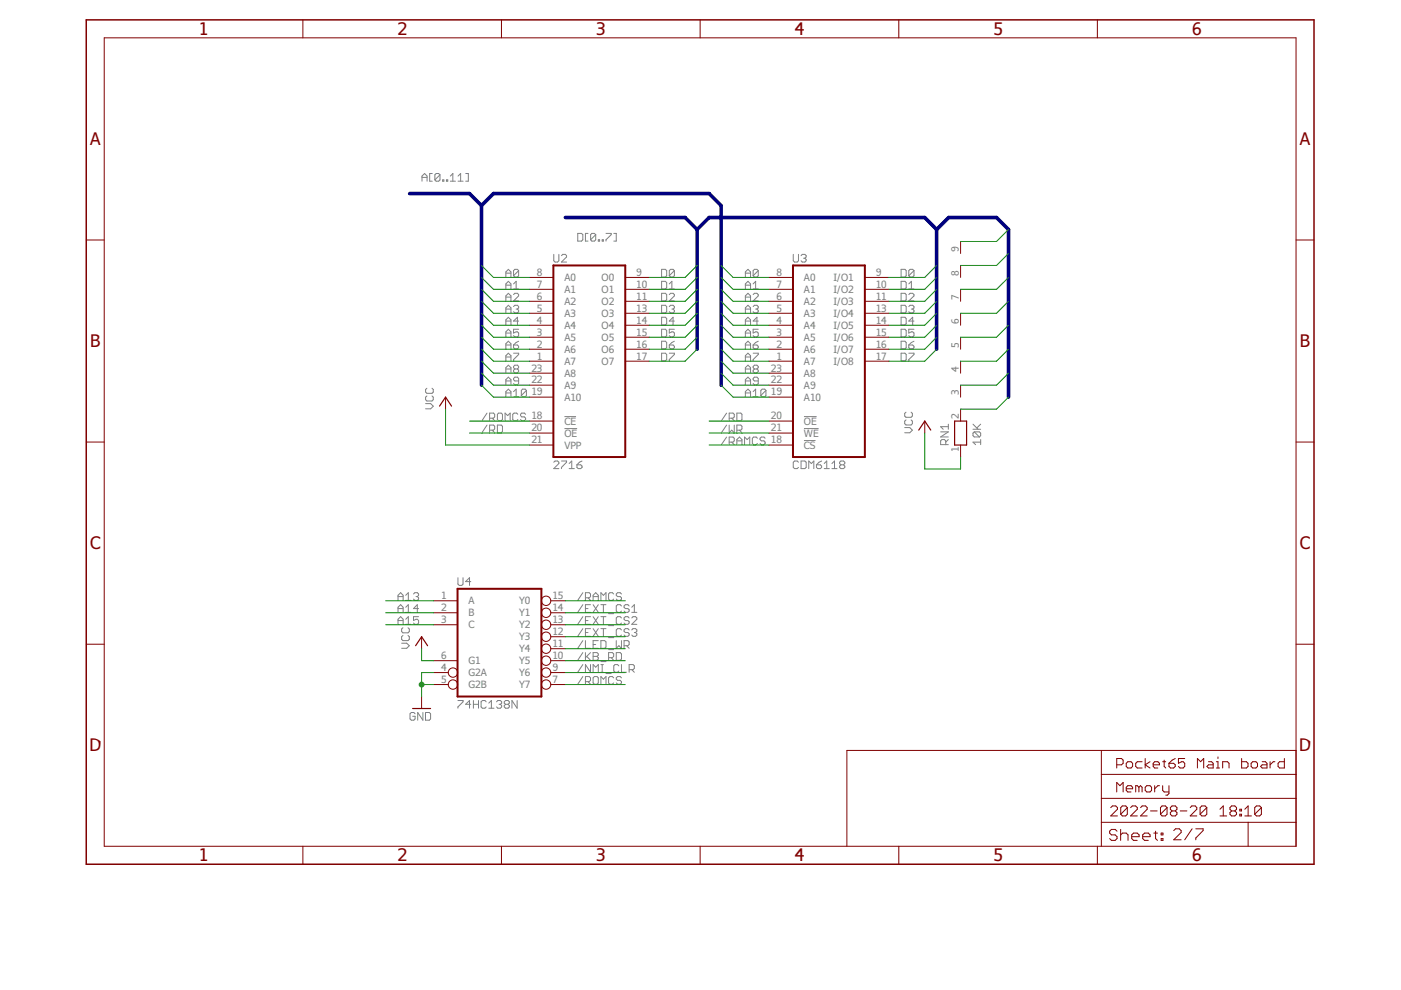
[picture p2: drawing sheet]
<svg xmlns="http://www.w3.org/2000/svg" width="297mm" height="210mm" viewBox="0 0 297 210" stroke-linecap="round" stroke-linejoin="round" font-family="sans-serif">
<g fill="none" stroke="#808080" stroke-width=".21">
<path d="M89.5 38.4v-1.1l.5-.5 .6 .5v1.1M89.5 37.6h1.1M91.7 36.8h-.6v1.6h.6M93.3 37.1v1l-.3 .3h-.5l-.3-.3M93.3 37.1l-.3-.3h-.5l-.3 .3v1M93.3 37.1l-1.1 1M93.8 38.1h.3v.3h-.3zM94.7 38.1h.2v.3h-.2zM95.5 38.4h1.1M95.5 37.3l.5-.5v1.6M97.1 38.4h1.1M97.1 37.3l.6-.5v1.6"/>
<path d="M98.7 36.8h.6v1.6h-.6M107.3 58.7v-1l.5-.6 .5 .6v1M107.3 57.9h1M110 57.4l-.3-.3h-.5l-.3 .3v1.1M110 57.4v1.1l-.3 .2h-.5l-.3-.2M110 57.4l-1.1 1.1M117.4 53.9v1.4l.3 .3h.5l.3-.3v-1.4M119 54.2l.3-.3h.6l.2 .3v.3l-1.1 1.1h1.1M122.5 49.5h.8l.3 .3v1l-.3 .3h-.8zM124.7 49.5h-.6v1.6h.6M126.3 49.8v1l-.3 .3h-.5l-.3-.3M126.3 49.8l-.3-.3h-.5l-.3 .3v1"/>
<path d="M126.3 49.8l-1.1 1M126.9 50.8h.2v.3h-.2zM127.7 50.8h.2v.3h-.2zM128.5 49.5h1.1v.3l-1.1 1v.3M130.1 49.5h.6v1.6h-.6M140.3 57.1h.8l.3 .3v1.1l-.3 .2h-.8zM140.3 59.6h.8l.3 .3v1.1l-.3 .3h-.8zM143 57.4l-.3-.3h-.5l-.3 .3v1.1M143 57.4v1.1l-.3 .2h-.5l-.3-.2M143 57.4l-1.1 1.1M158 57.9h1.1M158 58.7v-1l.6-.6 .5 .6v1"/>
<path d="M160.8 57.4l-.3-.3h-.5l-.3 .3v1.1M160.8 57.4v1.1l-.3 .2h-.5l-.3-.2M160.8 57.4l-1.1 1.1M168.2 53.9v1.4l.3 .3h.5l.3-.3v-1.4M169.8 54.2l.3-.3h.5l.3 .3v.3l-.3 .3M170.4 54.8h.2M170.6 54.8l.3 .2v.3l-.3 .3h-.5l-.3-.3M191.1 57.1h.8l.2 .3v1.1l-.2 .2h-.8zM191.1 59.6h.8l.2 .3v1.1l-.2 .3h-.8zM193.8 57.4l-.3-.3h-.5l-.3 .3v1.1M193.8 57.4v1.1l-.3 .2h-.5l-.3-.2M193.8 57.4l-1.1 1.1"/>
<path d="M107.3 61.3v-1.1l.5-.6 .5 .6v1.1M107.3 63.8v-1.1l.5-.5 .5 .5v1.1M107.3 66.4v-1.1l.5-.6 .5 .6v1.1M107.3 68.9v-1.1l.5-.5 .5 .5v1.1M107.3 71.4v-1l.5-.6 .5 .6v1M107.3 74v-1.1l.5-.6 .5 .6v1.1M107.3 76.5v-1.1l.5-.5 .5 .5v1.1M107.3 79.1v-1.1l.5-.6 .5 .6v1.1M107.3 60.5h1M107.3 63h1M107.3 65.5h1M107.3 68.1h1"/>
<path d="M107.3 70.6h1M107.3 73.2h1M107.3 75.7h1M107.3 78.2h1M108.9 73.2h.8l.3 .2v.3l-.3 .3h-.5l-.3-.3zM108.9 74.9h1.1v.3l-1.1 1v.3M108.9 62.5l.3-.3h.5l.3 .3v.2l-1.1 1.1h1.1M108.9 65l.3-.3h.5l.3 .3v.3l-.3 .2M108.9 60.2l.5-.6v1.7M108.9 61.3h1.1M109.2 78.2l-.3-.2v-.3l.3-.3h.5l.3 .3v.3l-.3 .2M109.2 78.2l-.3 .3v.3l.3 .3h.5l.3-.3v-.3l-.3-.3"/>
<path d="M109.2 78.2h.5M109.4 65.5h.3M109.7 65.5l.3 .3v.3l-.3 .3h-.5l-.3-.3M110 69.8h-1.1v.8l.5-.2h.3l.3 .2v.6l-.3 .2h-.5l-.3-.2M110 68.1h-1.1l.8-.8v1.6M110 72.3l-1.1 .9M140.3 67.3h.8l.3 .2v1.1l-.3 .3h-.8zM140.3 62.2h.8l.3 .3v1l-.3 .3h-.8zM140.3 64.7h.8l.3 .3v1.1l-.3 .3h-.8zM140.3 69.8h.8l.3 .3v1.1l-.3 .2h-.8zM140.3 72.3h.8l.3 .3v1.1l-.3 .3h-.8zM140.3 74.9h.8l.3 .3v1l-.3 .3h-.8z"/>
<path d="M141.9 74.9h1.1v.3l-1.1 1v.3M141.9 61.3h1.1M141.9 62.5l.3-.3h.5l.3 .3v.2l-1.1 1.1h1.1M141.9 65l.3-.3h.5l.3 .3v.3l-.3 .2M141.9 73.2h.8l.3 .2v.3l-.3 .3h-.5l-.3-.3zM141.9 60.2l.6-.6v1.7M142.5 65.5h.2M142.7 65.5l.3 .3v.3l-.3 .3h-.5l-.3-.3M143 68.1h-1.1l.8-.8v1.6M143 69.8h-1.1v.8l.6-.2h.2l.3 .2v.6l-.3 .2h-.5l-.3-.2M143 72.3l-1.1 .9M158 61.3v-1.1l.6-.6 .5 .6v1.1"/>
<path d="M158 63.8v-1.1l.6-.5 .5 .5v1.1M158 66.4v-1.1l.6-.6 .5 .6v1.1M158 68.9v-1.1l.6-.5 .5 .5v1.1M158 71.4v-1l.6-.6 .5 .6v1M158 74v-1.1l.6-.6 .5 .6v1.1M158 76.5v-1.1l.6-.5 .5 .5v1.1M158 79.1v-1.1l.6-.6 .5 .6v1.1M158 60.5h1.1M158 63h1.1M158 65.5h1.1M158 68.1h1.1M158 70.6h1.1"/>
<path d="M158 73.2h1.1M158 75.7h1.1M158 78.2h1.1M159.7 73.2h.8l.3 .2v.3l-.3 .3h-.5l-.3-.3zM159.7 74.9h1.1v.3l-1.1 1v.3M159.7 62.5l.3-.3h.5l.3 .3v.2l-1.1 1.1h1.1M159.7 65l.3-.3h.5l.3 .3v.3l-.3 .2M159.7 61.3h1.1M159.7 60.2l.5-.6v1.7M160 78.2l-.3 .3v.3l.3 .3h.5l.3-.3v-.3l-.3-.3M160 78.2l-.3-.2v-.3l.3-.3h.5l.3 .3v.3l-.3 .2M160 78.2h.5"/>
<path d="M160.2 65.5h.3M160.5 65.5l.3 .3v.3l-.3 .3h-.5l-.3-.3M160.8 69.8h-1.1v.8l.5-.2h.3l.3 .2v.6l-.3 .2h-.5l-.3-.2M160.8 68.1h-1.1l.8-.8v1.6M160.8 72.3l-.6 .3-.5 .6M191.1 62.2h.8l.2 .3v1l-.2 .3h-.8zM191.1 64.7h.8l.2 .3v1.1l-.2 .3h-.8zM191.1 69.8h.8l.2 .3v1.1l-.2 .2h-.8zM191.1 72.3h.8l.2 .3v1.1l-.2 .3h-.8zM191.1 74.9h.8l.2 .3v1l-.2 .3h-.8zM191.1 67.3h.8l.2 .2v1.1l-.2 .3h-.8zM192.7 61.3h1.1"/>
<path d="M192.7 62.5l.3-.3h.5l.3 .3v.2l-1.1 1.1h1.1M192.7 65l.3-.3h.5l.3 .3v.3l-.3 .2M192.7 73.2h.8l.3 .2v.3l-.3 .3h-.5l-.3-.3zM192.7 74.9h1.1v.3l-1.1 1v.3M192.7 60.2l.5-.6v1.7M193.2 65.5h.3M193.5 65.5l.3 .3v.3l-.3 .3h-.5l-.3-.3M193.8 68.1h-1.1l.8-.8v1.6M193.8 69.8h-1.1v.8l.5-.2h.3l.3 .2v.6l-.3 .2h-.5l-.3-.2M193.8 72.3l-1.1 .9M90.2 85.6h1.1l.6 .5-.6 .6h-1.1M90.5 83.9l-.3 .3v.6l.3 .2h1.1l.3-.2v-.6l-.3-.3"/>
<path d="M90.5 82.3l-.3 .3v.5l.3 .3h1.1l.3-.3v-.5l-.3-.3M103.3 90.1l-1.1 1.7M103.3 87.6l-1.1 1.6M103.8 91.2h.8l.3-.3v-.5l-.3-.3h-.8v1.7M103.8 88.7h.8l.3-.3v-.6l-.3-.2h-.8v1.6M104.4 91.2l.5 .6M104.4 88.7l.5 .5M105.5 90.1h.8l.2 .3v1.1l-.2 .3h-.8zM105.7 87.6h.6l.2 .2v1.1l-.2 .3h-.6l-.2-.3v-1.1zM107.1 89.2v-1.6l.5 .5 .6-.5v1.6M107.3 81.6v-1.1l.5-.5 .5 .5v1.1M107.3 84.1v-1.1l.5-.5 .5 .5v1.1"/>
<path d="M107.3 80.8h1M107.3 83.3h1M108.9 83l.5-.5v1.6M108.9 84.1h1.1M109.8 87.8l-.3-.2h-.5l-.3 .2v1.1l.3 .3h.5l.3-.3M110 80.8h-.8l-.3-.3v-.3l.3-.2h.5l.3 .2v1.1l-.3 .3h-.5l-.3-.3M111.4 87.8l-.2-.2h-.6l-.2 .2v.3l.2 .3h.6l.2 .3v.2l-.2 .3h-.6l-.2-.3M111.6 82.8v1.1l-.3 .2h-.5l-.3-.2M111.6 82.8l-.3-.3h-.5l-.3 .3v1.1M111.6 82.8l-1.1 1.1M117.4 98l.3-.3h.5l.3 .3v.3l-1.1 1.1h1.1M119 97.7h1.1v.3l-1.1 1.1v.3"/>
<path d="M119.7 88.3h2.4M119.7 90.9h2.7M120.7 99.4h1.1M120.7 98.3l.5-.6v1.7M122.3 98.6h.8l.3 .2v.3l-.3 .3h-.5l-.3-.3zM123.4 97.7l-.5 .3-.6 .6M154.1 90.1l-1.1 1.7M154.1 87.6l-1.1 1.6M154.1 92.7l-1.1 1.6M154.6 93.7h.8l.3-.2v-.6l-.3-.2h-.8v1.6M154.6 88.7h.8l.3-.3v-.6l-.3-.2h-.8v1.6M154.6 90.1v1.7l.5-.6 .6 .6v-1.7"/>
<path d="M155.1 88.7l.6 .5M155.1 93.7l.6 .6M156.2 91.2h.9l.2-.3v-.5l-.2-.3h-.9v1.7M156.2 87.6h.9l.2 .2v1.1l-.2 .3h-.9zM156.2 94.3v-1.1l.6-.5 .5 .5v1.1M156.2 93.5h1.1M156.8 91.2l.5 .6M157.9 94.3v-1.6l.5 .5 .6-.5v1.6M158 81.6v-1.1l.6-.5 .5 .5v1.1M158 84.1v-1.1l.6-.5 .5 .5v1.1M158 80.8h1.1M158 83.3h1.1"/>
<path d="M159.7 83l.5-.5v1.6M159.7 84.1h1.1M160.6 92.9l-.3-.2h-.5l-.3 .2v1.1l.3 .3h.5l.3-.3M160.8 80.8h-.8l-.3-.3v-.3l.3-.2h.5l.3 .2v1.1l-.3 .3h-.5l-.3-.3M162.2 92.9l-.2-.2h-.6l-.3 .2v.3l.3 .3h.6l.2 .2v.3l-.2 .3h-.6l-.3-.3M162.4 82.8v1.1l-.3 .2h-.5l-.3-.2M162.4 82.8l-.3-.3h-.5l-.3 .3v1.1M162.4 82.8l-1.1 1.1M169.3 98l-.3-.3h-.5l-.3 .3v1.1l.3 .3h.5l.3-.3M169.8 97.7h.8l.3 .3v1.1l-.3 .3h-.8zM170.5 88.3h2.6M170.5 90.9h3.1"/>
<path d="M170.5 93.4h2.4M171.5 99.4v-1.7l.5 .6 .6-.6v1.7M173.1 98.6h.8l.3 .2v.3l-.3 .3h-.5l-.3-.3zM174.2 97.7l-.5 .3-.6 .6M174.8 99.4h1M174.8 98.3l.5-.6v1.7M176.4 99.4h1.1M176.4 98.3l.5-.6v1.7M178.3 98.6l-.3 .2v.3l.3 .3h.5l.3-.3v-.3l-.3-.2M178.3 98.6l-.3-.3v-.3l.3-.3h.5l.3 .3v.3l-.3 .3M178.3 98.6h.5M191.8 90.7h1.1l.5 .5-.5 .6h-1.1"/>
<path d="M192.1 89l-.3 .3v.5l.3 .3h1.1l.2-.3v-.5l-.2-.3M192.1 87.4l-.3 .3v.5l.3 .3h1.1l.2-.3v-.5l-.2-.3M199.4 91.6h1.7l-1.7 1h1.7M200.5 94.3v-.8l-.3-.3h-.5l-.3 .3v.8h1.7M201.1 93.2l-.6 .5M201.1 90.5h-1.7l.6 .5M201.1 89.9v1.1M206.3 91h1.6M206.3 89.9l1.1 1.1M206.6 91.6h1l.3 .2v.6l-.3 .2M206.6 91.6l-.3 .2v.6l.3 .2h1M206.6 91.6l1 1"/>
<path d="M207.9 93.7h-1.6l.5 .6M207.9 93.2v1.1M207.9 89.9l-.8 .8M84.4 126.5h1.1M84.4 127.3v-1.1l.5-.5 .6 .5v1.1M84.4 129.8v-1l.5-.6 .6 .6v1M84.4 132.4v-1.1l.5-.6 .6 .6v1.1M84.4 129h1.1M84.4 131.6h1.1M85.2 136.4h1l.6 .5-.6 .6h-1M85.4 134.7l-.2 .3v.6l.2 .2h1.1l.3-.2v-.6l-.3-.3M85.4 133.1l-.2 .3v.5l.2 .3h1.1l.3-.3v-.5l-.3-.3"/>
<path d="M86 127.3h1.1M86 126.2l.6-.5v1.6M86 128.8l.6-.6v1.6M86 131.3l.6-.6v1.7M86 129.8h1.1M86 132.4h1.1M87.7 125.9l.2-.2h.6l.3 .2v.3l-.3 .3M88.2 126.5h.3M88.5 126.5l.3 .2v.3l-.3 .3h-.6l-.2-.3M88.8 130.7h-1.1v.9l.5-.3h.3l.3 .3v.5l-.3 .3h-.6l-.2-.3M88.8 129h-1.1l.8-.8v1.6M97.1 122.5v1.3l.3 .3h.5l.3-.3v-1.3"/>
<path d="M99.8 123.3h-1.1l.8-.8v1.6M123.6 125.7l-1.1 1.6M123.6 135.8l-1.1 1.7M123.6 138.4l-1.1 1.6M123.6 128.2l-1.1 1.6M123.6 130.7l-1.1 1.7M123.6 133.3l-1.1 1.6M124.1 135.8v1.7h1.1M124.1 126.7h.8l.3-.2v-.6l-.3-.2h-.8v1.6M124.1 138.4v1.6M124.1 129h.6M124.1 131.6h.6"/>
<path d="M124.1 134.1h.6M124.4 139.2l.8 .8M124.7 126.7l.5 .6M125.2 128.2h-1.1v1.6h1.1M125.2 130.7h-1.1v1.7h1.1M125.2 133.3h-1.1v1.6h1.1M125.2 138.4l-1.1 1M125.8 127.3v-1.1l.5-.5 .6 .5v1.1M125.8 138.4h.8l.3 .2v.3l-.3 .3 .3 .2v.3l-.3 .3h-.8zM125.8 126.5h1.1M125.8 136.7h.5M125.8 139.2h.8"/>
<path d="M125.8 128.2l1.1 1.6M125.8 130.7l1.1 1.7M125.8 133.3l1.1 1.6M126.9 135.8h-1.1v1.7h1.1M126.9 128.2l-1.1 1.6M126.9 130.7l-1.1 1.7M126.9 133.3l-1.1 1.6M127.4 135.8h.8l.3 .3v1.1l-.3 .3h-.8zM127.4 127.3v-1.6l.5 .5 .6-.5v1.6M127.4 130.7h1.1M127.4 128.2h1.1M127.4 133.3h1.1"/>
<path d="M127.9 128.2v1.6M127.9 130.7v1.7M127.9 133.3v1.6M129 139.4h.8l.3-.2v-.6l-.3-.2h-.8v1.6M129 137.7h1.1M129 130.1h1.1M129 132.7h1.1M129 135.2h1.1M129.6 139.4l.5 .6M130.1 125.9l-.3-.2h-.5l-.3 .2v1.1l.3 .3h.5l.3-.3M130.7 135.8v1.7l.5-.6 .6 .6v-1.7M130.7 138.4h.8l.3 .2v1.1l-.3 .3h-.8z"/>
<path d="M131.8 125.9l-.3-.2h-.6l-.2 .2v.3l.2 .3h.6l.3 .2v.3l-.3 .3h-.6l-.2-.3M131.8 128.5l-.3-.3h-.6l-.2 .3v1.1l.2 .2h.6l.3-.2M131.8 131l-.3-.3h-.6l-.2 .3v1.1l.2 .3h.6l.3-.3M131.8 133.6l-.3-.3h-.6l-.2 .3v1l.2 .3h.6l.3-.3M132.3 136.9h.8l.3-.2v-.6l-.3-.3h-.8v1.7M132.8 136.9l.6 .6M133.4 128.5l-.3-.3h-.5l-.3 .3v.3l.3 .2h.5l.3 .3v.3l-.3 .2h-.5l-.3-.2M133.4 131l-.3-.3h-.5l-.3 .3v.3l.3 .3h.5l.3 .2v.3l-.3 .3h-.5l-.3-.3M133.4 133.6l-.3-.3h-.5l-.3 .3v.2l.3 .3h.5l.3 .3v.2l-.3 .3h-.5l-.3-.3M133.9 131l.3-.3h.5l.3 .3v.3l-1.1 1.1h1.1M133.9 133.6l.3-.3h.5l.3 .3v.2l-.3 .3M133.9 129.8h1.1"/>
<path d="M133.9 128.8l.6-.6v1.6M134.5 134.1h.2M134.7 134.1l.3 .3v.2l-.3 .3h-.5l-.3-.3M88 151.3l-.3-.2h-.5l-.3 .2v1.1l.3 .3h.5l.3-.3v-.5h-.5M89.7 151.1v1.6l-1.1-1.6v1.6M90.2 151.1h.8l.3 .2v1.1l-.3 .3h-.8zM97.1 148.5h1.1v.3l-1.1 1.1v.3M99.8 149.3h-1.1l.8-.8v1.7M100.4 149.3h1.1M100.4 148.5v1.7M101.5 148.5v1.7M103.1 148.8l-.3-.3h-.5l-.3 .3v1.1l.3 .3h.5l.3-.3"/>
<path d="M103.6 150.2h1.1M103.6 149.1l.6-.6v1.7M105.3 148.8l.2-.3h.6l.3 .3v.3l-.3 .2M105.8 149.3h.3M106.1 149.3l.3 .3v.3l-.3 .3h-.6l-.2-.3M107.2 149.3l-.3-.2v-.3l.3-.3h.5l.3 .3v.3l-.3 .2M107.2 149.3h.5M107.2 149.3l-.3 .3v.3l.3 .3h.5l.3-.3v-.3l-.3-.3M109.6 148.5v1.7l-1.1-1.7v1.7M123.6 143.4l-1.1 1.7M123.6 140.9l-1.1 1.6M124.1 144.5h.8l.3-.2v-.6l-.3-.3h-.8v1.7"/>
<path d="M124.7 144.5l.5 .6M125.2 140.9v1.6l-1.1-1.6v1.6M125.8 142.5v-1.6l.5 .6 .6-.6v1.6M126 143.4h.6l.3 .3v1.1l-.3 .3h-.6l-.2-.3v-1.1zM127.4 145.1v-1.7l.5 .6 .6-.6v1.7M127.4 140.3h1.1M127.4 142.5h.5M127.4 140.9h.5M127.7 140.9v1.6M128.5 142.8h1.1M130.1 143.7l-.3-.3h-.5l-.3 .3v1.1l.3 .3h.5l.3-.3M131.2 141.2l-.3-.3h-.5l-.3 .3v1.1l.3 .2h.5l.3-.2"/>
<path d="M131.8 143.7l-.3-.3h-.6l-.2 .3v.3l.2 .3h.6l.3 .2v.3l-.3 .3h-.6l-.2-.3M131.8 140.9v1.6h1M133.4 142h.8l.3-.3v-.5l-.3-.3h-.8v1.6M133.9 142l.6 .5"/>
</g>
<g fill="none" stroke="#800000" stroke-width=".21">
<path d="M22.1 8h252.7v171.4h-252.7zM64.2 4.2v3.8M106.3 4.2v3.8M148.4 4.2v3.8M190.6 4.2v3.8M232.7 4.2v3.8M18.3 50.9h3.8M112.2 58.8h5.1M132.6 58.8h5M163 58.8h5.1M183.4 58.8h5M203.7 51.2v2.5"/>
<path d="M203.7 56.3v2.5M274.8 50.9h3.8M112.2 76.6h5.1M112.2 74h5.1M112.2 71.5h5.1M112.2 69h5.1M112.2 66.4h5.1M112.2 63.9h5.1M112.2 61.3h5.1M112.2 79.1h5.1M132.6 76.6h5M132.6 74h5"/>
<path d="M132.6 71.5h5M132.6 69h5M132.6 66.4h5M132.6 63.9h5M132.6 61.3h5M163 76.6h5.1M163 74h5.1M163 71.5h5.1M163 69h5.1M163 66.4h5.1M163 63.9h5.1M163 61.3h5.1"/>
<path d="M163 79.1h5.1M183.4 76.6h5M183.4 74h5M183.4 71.5h5M183.4 69h5M183.4 66.4h5M183.4 63.9h5M183.4 61.3h5M203.7 61.3v2.6M203.7 66.4v2.6M203.7 71.5v2.5M203.7 76.6v2.5"/>
<path d="M18.3 93.7h3.8M94.5 84.2v2.5M112.2 89.3h5.1M112.2 84.2h5.1M112.2 91.8h5.1M112.2 94.4h5.1M112.2 81.7h5.1M163 89.3h5.1M163 84.2h5.1M163 91.8h5.1M163 94.4h5.1M163 81.7h5.1"/>
<path d="M196.1 89.3v2.5M203.7 81.7v2.5M203.7 86.7v2.6M203.7 94.4v2.5M274.8 93.7h3.8M18.3 136.6h3.8M89.4 135v2.5M91.9 127.4h5.1M91.9 129.9h5.1M91.9 132.5h5.1M116.8 127.4h3.1M116.8 129.9h3.1"/>
<path d="M116.8 132.5h3.1M116.8 137.5h3.1M116.8 135h3.1M274.8 136.6h3.8M89.4 147.7v2.5M91.9 142.6h3.1M91.9 145.1h3.1M91.9 140.1h5.1M116.8 142.6h3.1M116.8 145.1h3.1M116.8 140.1h3.1M233.5 159.1v20.3"/>
<path d="M274.8 159.1h-95.2v20.3M64.2 179.4v3.8M106.3 179.4v3.8M148.4 179.4v3.8M190.6 179.4v3.8M232.7 179.4v3.8M233.5 174.3h41.3M233.5 169.3h41.3M233.5 164.2h41.3M235.5 171.2l.4-.3h.7l.3 .3v.4l-1.4 1.4h1.4M236.8 162.2h1l.3-.4v-.6l-.3-.4h-1v2M236.8 167.9v-2l.6 .7 .7-.7v2"/>
<path d="M236.8 176.2l-.4-.3h-.8l-.3 .3v.4l.3 .4h.8l.4 .4v.4l-.4 .4h-.8l-.3-.4M237.6 177l.4-.4h.8l.4 .4v1.2M237.6 175.9v2.3M238.8 161.8l.3-.3h.7l.3 .3v.7l-.3 .3h-.7l-.3-.3zM238.8 167.2h1.3v-.3l-.3-.3h-.7l-.3 .3v.7l.3 .3h.7M239 171.2l-.3-.3h-.7l-.4 .3v1.4M239 171.2v1.4l-.3 .4h-.7l-.4-.4M239 171.2l-1.4 1.4M239.7 171.2l.4-.3h.7l.3 .3v.4l-1.4 1.4h1.4M239.9 177.4h1.6v-.4l-.4-.4h-.8l-.4 .4v.8l.4 .4h.8M241.5 166.9l-.4-.3h-.3v1.3M241.5 166.9v1"/>
<path d="M241.5 166.9l.3-.3 .3 .3v1M241.8 171.2l.4-.3h.7l.3 .3v.4l-1.4 1.4h1.4M242.1 161.5h-1l-.3 .3v.7l.3 .3h1M242.3 177.4h1.5v-.4l-.3-.4h-.8l-.4 .4v.8l.4 .4h.8M242.8 160.8v2M243.1 166.6h.7l.4 .3v.7l-.4 .3h-.7l-.3-.3v-.7zM243.8 161.5l-1 .7 1 .6M243.9 171.9h1.4M244.5 162.2h1.3v-.4l-.3-.3h-.7l-.3 .3v.7l.3 .3h.7M244.6 176.6h.8M244.8 166.6v1.3M245 176.2v1.6l.4 .4"/>
<path d="M245.8 166.6h-.3l-.7 .6M246.2 176.6h.4v.4h-.4zM246.2 177.8h.4v.4h-.4zM246.5 161.5h.7M246.5 166.6v1l.3 .3h1M246.8 161.2v1.3l.4 .3M247.4 171.2v1.4l-.3 .4h-.7l-.4-.4M247.4 171.2l-.3-.3h-.7l-.4 .3v1.4M247.4 171.2l-1.4 1.4M247.8 161.8h1l.4 .4v.3l-.4 .3h-.6l-.4-.3zM247.8 166.6v1.7l-.3 .3h-.3M248.5 171.9l-.4 .4v.3l.4 .4h.7l.3-.4v-.3l-.3-.4"/>
<path d="M248.5 171.9l-.4-.3v-.4l.4-.3h.7l.3 .3v.4l-.3 .3M248.5 171.9h.7M248.9 176.1l.3-.4h.8l.4 .4v.4l-1.5 1.6h1.5M249.2 160.8l-.7 .4-.7 .6M250.2 171.9h1.5M251.2 160.8h-1.3v1l.6-.3h.3l.4 .3v.7l-.4 .3h-.6l-.3-.3M252.3 171.2l.4-.3h.7l.3 .3v.4l-1.4 1.4h1.4M252.8 175.7l-1.6 2.4M253.5 175.7h1.6v.4l-1.6 1.6v.4M253.9 162.8v-2l.7 .7 .6-.7v2M255.9 171.2v1.4l-.4 .4h-.7l-.4-.4M255.9 171.2l-.4-.3h-.7l-.4 .3v1.4"/>
<path d="M255.9 171.2l-1.5 1.4M256.2 161.5h.7l.3 .3v1h-1l-.3-.3 .3-.3h1M257.9 162.8h.7M257.9 161.5h.3v1.3M258.2 160.5v.3M258.7 173h1.4M258.7 171.6l.7-.7v2.1M259.2 162.8v-1.3h1l.4 .3v1M261.1 171.9l-.3 .4v.3l.3 .4h.7l.4-.4v-.3l-.4-.4M261.1 171.9l-.3-.3v-.4l.3-.3h.7l.4 .3v.4l-.4 .3M261.1 171.9h.7M262.9 172.6h.3v.4h-.3z"/>
<path d="M262.9 171.6h.3v.3h-.3zM263.2 160.8v2h1.1l.3-.3v-.7l-.3-.3h-1.1M263.9 171.6l.7-.7v2.1M263.9 173h1.4M264.6 174.3v5.1M265.3 161.8l.3-.3h.7l.3 .3v.7l-.3 .3h-.7l-.3-.3zM267.4 171.2v1.4l-.3 .4h-.7l-.4-.4M267.4 171.2l-.3-.3h-.7l-.4 .3v1.4M267.4 171.2l-1.4 1.4M267.6 161.5h.7l.3 .3v1h-1l-.3-.3 .3-.3h1M269.3 161.5v1.3M270.3 161.5h-.3l-.7 .7"/>
<path d="M272.3 160.8v2h-1l-.3-.3v-.7l.3-.3h1"/>
<circle cx="115.8" cy="137.5" r=".99"/>
<circle cx="115.8" cy="135" r=".99"/>
<circle cx="115.8" cy="127.4" r=".99"/>
<circle cx="115.8" cy="132.5" r=".99"/>
<circle cx="115.8" cy="129.9" r=".99"/>
<circle cx="96" cy="145.1" r=".99"/>
<circle cx="96" cy="142.6" r=".99"/>
<circle cx="115.8" cy="142.6" r=".99"/>
<circle cx="115.8" cy="140.1" r=".99"/>
<circle cx="115.8" cy="145.1" r=".99"/>
</g>
<path d="M117.3 56.3h15.3v40.6h-15.3zM168.1 56.3h15.3v40.6h-15.3zM97 124.8h17.8v22.9h-17.8z" fill="none" stroke="#800000" stroke-width=".42"/>
<path d="M93.2 86.1l1.3-1.9 1.2 1.9M194.8 91.2l1.3-1.9 1.2 1.9M202.4 89.3h2.5v5.1h-2.5zM88.1 136.9l1.3-1.9 1.3 1.9M87.5 150.2h3.8" fill="none" stroke="#800000" stroke-width=".25"/>
<path d="M18.3 4.2h260.3v179h-260.3z" fill="none" stroke="#800000" stroke-width=".32"/>
<path d="M86.8 41h12.7l2.6 2.6M102.1 43.6v38.1M102.1 43.6l2.5-2.6h45.7l2.6 2.6v38.1M119.9 46.1h25.4l2.5 2.6M147.8 48.7v25.3M147.8 48.7l2.5-2.6h45.8l2.5 2.6M198.6 48.7l2.5-2.6h10.2l2.5 2.6v35.5M198.6 48.7v25.3" fill="none" stroke="#000080" stroke-width=".76"/>
<g fill="none" stroke="#008000" stroke-width=".21">
<path d="M102.1 56.3l2.5 2.5h7.6M102.1 58.8l2.5 2.5h7.6M147.8 56.3l-2.5 2.5h-7.7M147.8 58.8l-2.5 2.5h-7.7M152.9 56.3l2.5 2.5h7.6M152.9 58.8l2.5 2.5h7.6M198.6 56.3l-2.5 2.5h-7.7M198.6 58.8l-2.5 2.5h-7.7M213.8 58.8l-2.5 2.5h-7.6M213.8 48.7l-2.5 2.5h-7.6M213.8 53.7l-2.5 2.6h-7.6M102.1 61.3l2.5 2.6h7.6"/>
<path d="M102.1 63.9l2.5 2.5h7.6M102.1 66.4l2.5 2.6h7.6M102.1 69l2.5 2.5h7.6M102.1 71.5l2.5 2.5h7.6M102.1 74l2.5 2.6h7.6M102.1 76.6l2.5 2.5h7.6M102.1 79.1l2.5 2.6h7.6M147.8 61.3l-2.5 2.6h-7.7M147.8 63.9l-2.5 2.5h-7.7M147.8 66.4l-2.5 2.6h-7.7M147.8 69l-2.5 2.5h-7.7M147.8 71.5l-2.5 2.5h-7.7"/>
<path d="M147.8 74l-2.5 2.6h-7.7M152.9 61.3l2.5 2.6h7.6M152.9 63.9l2.5 2.5h7.6M152.9 66.4l2.5 2.6h7.6M152.9 69l2.5 2.5h7.6M152.9 71.5l2.5 2.5h7.6M152.9 74l2.5 2.6h7.6M152.9 76.6l2.5 2.5h7.6M152.9 79.1l2.5 2.6h7.6M198.6 61.3l-2.5 2.6h-7.7M198.6 63.9l-2.5 2.5h-7.7M198.6 66.4l-2.5 2.6h-7.7"/>
<path d="M198.6 69l-2.5 2.5h-7.7M198.6 71.5l-2.5 2.5h-7.7M198.6 74l-2.5 2.6h-7.7M213.8 63.9l-2.5 2.5h-7.6M213.8 69l-2.5 2.5h-7.6M213.8 74l-2.5 2.6h-7.6M213.8 79.1l-2.5 2.6h-7.6M94.5 86.7v7.7h17.7M99.5 91.8h12.7M99.5 89.3h12.7M102.1 81.7l2.5 2.5h7.6M150.3 91.8h12.7"/>
<path d="M150.3 89.3h12.7M150.3 94.4h12.7M152.9 81.7l2.5 2.5h7.6M196.1 91.8v7.6h7.6v-2.5M213.8 84.2l-2.5 2.5h-7.6M81.8 127.4h10.1M81.8 129.9h10.1M81.8 132.5h10.1M89.4 137.5v2.6h2.5M119.9 127.4h12.7M119.9 129.9h12.7M119.9 132.5h12.7"/>
<path d="M119.9 137.5h12.7M119.9 135h12.7M89.4 145.1h2.5M91.9 142.6h-2.5v5.1M119.9 145.1h12.7M119.9 140.1h12.7M119.9 142.6h12.7"/>
</g>
<circle cx="89.4" cy="145.1" r=".51" fill="#008000" stroke="#008000" stroke-width=".21"/>
<g font-size="3.7" fill="#800000">
<text x="42.2" y="7.4">1</text>
<text x="84.3" y="7.4">2</text>
<text x="126.4" y="7.4">3</text>
<text x="168.5" y="7.4">4</text>
<text x="210.6" y="7.4">5</text>
<text x="252.7" y="7.4">6</text>
<text x="19.1" y="30.7">A</text>
<text x="275.6" y="30.7">A</text>
<text x="19.1" y="73.6">B</text>
<text x="275.6" y="73.6">B</text>
<text x="19.1" y="116.4">C</text>
<text x="275.6" y="116.4">C</text>
<text x="18.9" y="159.3">D</text>
<text x="275.4" y="159.3">D</text>
<text x="42.2" y="182.6">1</text>
<text x="84.3" y="182.6">2</text>
<text x="126.4" y="182.6">3</text>
<text x="168.5" y="182.6">4</text>
<text x="210.6" y="182.6">5</text>
<text x="252.7" y="182.6">6</text>
</g>
<g font-size="2.1" fill="#808080">
<text x="203.3" y="53.4" transform="rotate(-90 203.3 53.4)">9</text>
<text x="113.8" y="58.5">8</text>
<text x="119.7" y="59.6">A0</text>
<text x="127.6" y="59.6">O0</text>
<text x="134.9" y="58.5">9</text>
<text x="164.6" y="58.5">8</text>
<text x="170.5" y="59.6">A0</text>
<text x="176.7" y="59.6">I/O1</text>
<text x="185.7" y="58.5">9</text>
<text x="203.3" y="58.5" transform="rotate(-90 203.3 58.5)">8</text>
<text x="113.8" y="63.5">6</text>
<text x="113.8" y="61">7</text>
<text x="119.7" y="64.7">A2</text>
<text x="119.7" y="62.1">A1</text>
<text x="127.6" y="62.1">O1</text>
<text x="127.6" y="64.7">O2</text>
<text x="134.9" y="61">10</text>
<text x="134.9" y="63.5">11</text>
<text x="164.6" y="61">7</text>
<text x="164.6" y="63.5">6</text>
<text x="170.5" y="62.1">A1</text>
<text x="170.5" y="64.7">A2</text>
<text x="176.7" y="62.1">I/O2</text>
<text x="176.7" y="64.7">I/O3</text>
<text x="185.7" y="61">10</text>
<text x="185.7" y="63.5">11</text>
<text x="203.3" y="63.5" transform="rotate(-90 203.3 63.5)">7</text>
<text x="113.8" y="71.2">3</text>
<text x="113.8" y="68.6">4</text>
<text x="113.8" y="66.1">5</text>
<text x="119.7" y="69.7">A4</text>
<text x="119.7" y="67.2">A3</text>
<text x="127.6" y="67.2">O3</text>
<text x="127.6" y="69.7">O4</text>
<text x="134.9" y="66.1">13</text>
<text x="134.9" y="68.6">14</text>
<text x="134.9" y="71.2">15</text>
<text x="164.6" y="66.1">5</text>
<text x="164.6" y="68.6">4</text>
<text x="164.6" y="71.2">3</text>
<text x="170.5" y="67.2">A3</text>
<text x="170.5" y="69.7">A4</text>
<text x="176.7" y="69.7">I/O5</text>
<text x="176.7" y="67.2">I/O4</text>
<text x="185.7" y="68.6">14</text>
<text x="185.7" y="71.2">15</text>
<text x="185.7" y="66.1">13</text>
<text x="203.3" y="68.6" transform="rotate(-90 203.3 68.6)">6</text>
<text x="113.8" y="76.2">1</text>
<text x="113.8" y="73.7">2</text>
<text x="119.7" y="77.3">A7</text>
<text x="119.7" y="74.8">A6</text>
<text x="119.7" y="72.3">A5</text>
<text x="127.6" y="72.3">O5</text>
<text x="127.6" y="74.8">O6</text>
<text x="127.6" y="77.3">O7</text>
<text x="134.9" y="73.7">16</text>
<text x="134.9" y="76.2">17</text>
<text x="164.6" y="73.7">2</text>
<text x="164.6" y="76.2">1</text>
<text x="170.5" y="72.3">A5</text>
<text x="170.5" y="74.8">A6</text>
<text x="170.5" y="77.3">A7</text>
<text x="176.7" y="72.3">I/O6</text>
<text x="176.7" y="74.8">I/O7</text>
<text x="176.7" y="77.3">I/O8</text>
<text x="185.7" y="73.7">16</text>
<text x="185.7" y="76.2">17</text>
<text x="203.3" y="73.7" transform="rotate(-90 203.3 73.7)">5</text>
<text x="112.7" y="83.8">19</text>
<text x="112.7" y="81.3">22</text>
<text x="112.7" y="78.8">23</text>
<text x="119.7" y="82.4">A9</text>
<text x="119.7" y="79.9">A8</text>
<text x="163.5" y="78.8">23</text>
<text x="163.5" y="81.3">22</text>
<text x="163.5" y="83.8">19</text>
<text x="170.5" y="79.9">A8</text>
<text x="170.5" y="82.4">A9</text>
<text x="203.3" y="83.8" transform="rotate(-90 203.3 83.8)">3</text>
<text x="203.3" y="78.8" transform="rotate(-90 203.3 78.8)">4</text>
<text x="112.7" y="88.9">18</text>
<text x="119.7" y="85">A10</text>
<text x="163.5" y="88.9">20</text>
<text x="170.5" y="85">A10</text>
<text x="203.3" y="88.9" transform="rotate(-90 203.3 88.9)">2</text>
<text x="112.7" y="91.5">20</text>
<text x="112.7" y="94">21</text>
<text x="119.7" y="90">CE</text>
<text x="119.7" y="92.6">OE</text>
<text x="119.7" y="95.1">VPP</text>
<text x="163.5" y="91.5">21</text>
<text x="163.5" y="94">18</text>
<text x="170.5" y="90">OE</text>
<text x="170.5" y="92.6">WE</text>
<text x="170.5" y="95.1">CS</text>
<text x="203.3" y="95.9" transform="rotate(-90 203.3 95.9)">1</text>
<text x="93.5" y="127">1</text>
<text x="93.5" y="129.6">2</text>
<text x="99.4" y="128.1">A</text>
<text x="99.4" y="130.7">B</text>
<text x="110.1" y="130.7">Y1</text>
<text x="110.1" y="128.1">Y0</text>
<text x="117.1" y="129.6">14</text>
<text x="117.1" y="127">15</text>
<text x="93.5" y="132.1">3</text>
<text x="99.4" y="133.2">C</text>
<text x="110.1" y="135.8">Y3</text>
<text x="110.1" y="133.2">Y2</text>
<text x="117.1" y="137.2">11</text>
<text x="117.1" y="134.6">12</text>
<text x="117.1" y="132.1">13</text>
<text x="93.5" y="142.3">4</text>
<text x="93.5" y="139.7">6</text>
<text x="99.4" y="143.4">G2A</text>
<text x="99.4" y="140.8">G1</text>
<text x="110.1" y="143.4">Y6</text>
<text x="110.1" y="140.8">Y5</text>
<text x="110.1" y="138.3">Y4</text>
<text x="117.1" y="142.3">9</text>
<text x="117.1" y="139.7">10</text>
<text x="93.5" y="144.8">5</text>
<text x="99.4" y="145.9">G2B</text>
<text x="110.1" y="145.9">Y7</text>
<text x="117.1" y="144.8">7</text>
</g>
</svg>
